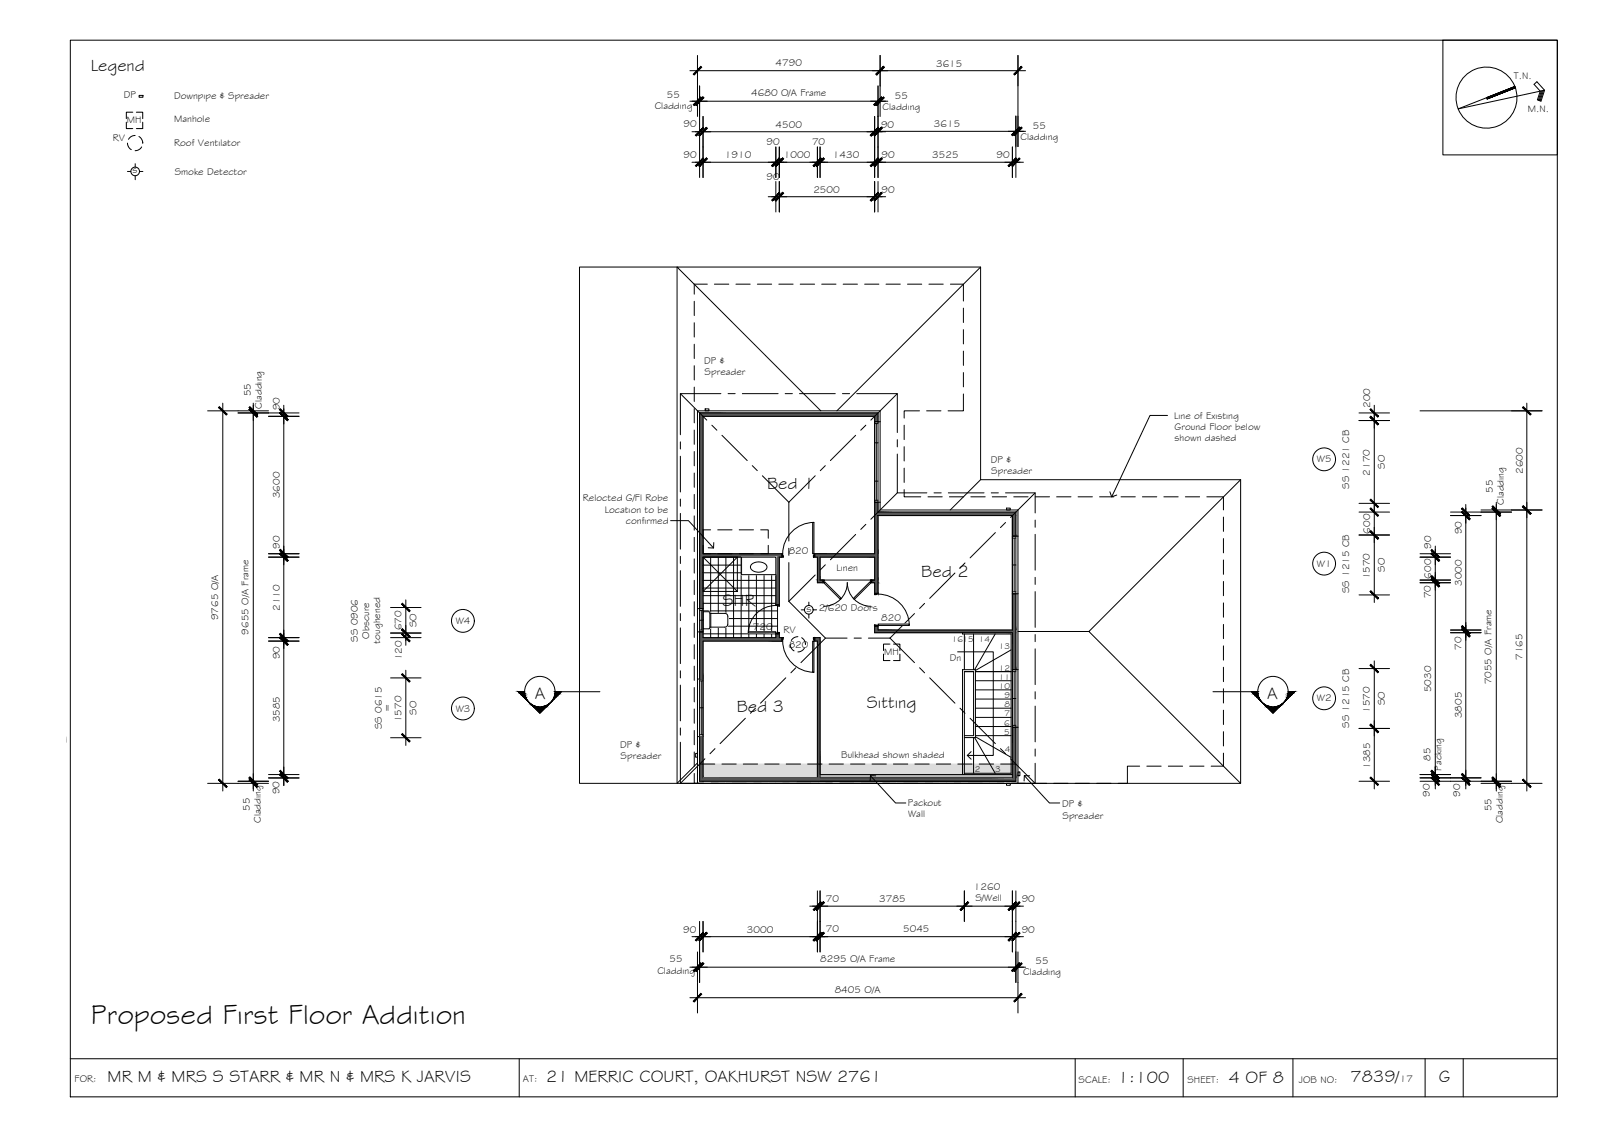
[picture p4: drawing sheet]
<svg xmlns="http://www.w3.org/2000/svg" width="420mm" height="297mm" viewBox="0 0 420 297" stroke-linecap="round" stroke-linejoin="round" font-family="sans-serif">
<!-- layer: HATCH -->
<g fill="#dbdbdb" stroke="#dbdbdb" stroke-width=".26">
<path d="M214.4 203.1h51.1z"/>
<path d="M184.4 200.3l81.1 2.8v-2.8zM184.4 200.3l81.1 2.8h-81.1z"/>
<path d="M184.4 203.1l30 .8v-.8zM184.4 203.1l30 .8h-30z"/>
</g>
<!-- layer: WINDOWS -->
<g fill="none" stroke="#000" stroke-width=".26">
<path d="M229.4 110.6h.9v21.1h-.9zM229.4 111.1h.9M229.4 110.6v21.1M229.4 116.1h.9M229.8 111.1v20.1M230.8 110.6v21.1M229.4 126.1h.9M229.4 131.2h.9M182.9 159.6v6.1M183.5 159.6h.9v6.1h-.9zM184.4 159.6v6.1M265.5 140.6h.9v15.1h-.9z"/>
<path d="M265.5 140.6v15.1M265.5 141.1h.9M265.5 148.1h.9M265.5 155.2h.9M266 141.1v14.1M267 140.6v15.1M182.9 178v15.1M183.5 178h.9v15.1h-.9zM183.5 178.5h.9M183.5 165.2h.9M183.5 162.6h.9M183.5 160.1h.9"/>
<path d="M183.9 160.1v5.1M183.9 178.5v14.1M184.4 178v15.1M265.5 175.6h.9v15.1h-.9zM265.5 176.1h.9M265.5 175.6v15.1M266 176.1v14.1M267 175.6v15.1M183.5 192.6h.9M183.5 185.6h.9M265.5 183.1h.9M265.5 190.2h.9"/>
<circle cx="347.3" cy="120.4" r="3"/>
<circle cx="347.3" cy="147.8" r="3"/>
<circle cx="121.4" cy="162.8" r="3"/>
<circle cx="121.4" cy="185.7" r="3"/>
<circle cx="347.3" cy="183.1" r="3"/>
</g>
<!-- layer: NEWWORK -->
<g fill="none" stroke="#000" stroke-width=".26">
<path d="M230.3 110.6v-2.3h-46.8v51.3M230.8 110.6h-1.4v-1.5h-45v36.1h20.7v.9h-.7v12.5h-.9v-12.5h-19.1v13.5h-1.5M184.4 138.9h2M188.2 138.9h3.8M193.9 138.9h3.7M199.5 138.9h2v2.2M230.1 135.2h35.4v5.4h1.5M230.3 131.7v2.6h36.1v6.3M230.8 131.7h-1.4v13.5h-15.7v.9h.7v6.7h1.4v-.7h-.7v-6h14.3v6h-.8v.7h.8v2.8h.9v-20.4M184.4 143v2.2h2M201.5 143v2.2h-2M266.4 155.7v19.9"/>
<path d="M267 155.7h-1.5v9.5h-35.2v-1h-.9v1.7h36.1v9.7h1.5M182.9 165.7h1.5v1.5h19.1v-1h.9v1h.7v.9h-20.7v9.9h-1.5M183.5 165.7v12.3M266.4 190.7v14.1h-82.9v-11.7M267 190.7h-1.5v13.2h-50.4v-36.7h-1.4v.9h.7v35.8h-30v-10.8h-1.5M215.1 203.1h50.4"/>
</g>
<!-- layer: HATCH -->
<g fill="#545454" stroke="#545454" stroke-width=".26">
<path d="M213.7 167.2l1.4 .9v-.9zM213.7 167.2l1.4 .9h-1.4z"/>
<path d="M265.5 190.7l.9 13.2v-13.2zM265.5 190.7l.9 13.2h-.9z"/>
<path d="M214.4 168.1l.7 35.8v-35.8zM214.4 168.1l.7 35.8h-.7z"/>
<path d="M214.4 203.9l52 .9v-.9zM214.4 203.9l52 .9h-52z"/>
<path d="M183.5 193.1l.9 11.7v-11.7zM183.5 193.1l.9 11.7h-.9z"/>
<path d="M183.5 108.3l46.8 .8v-.8zM183.5 108.3l46.8 .8h-46.8z"/>
<path d="M229.4 109.1l.9 1.5v-1.5zM229.4 109.1l.9 1.5h-.9z"/>
<path d="M183.5 109.1l.9 36.1v-36.1zM183.5 109.1l.9 36.1h-.9z"/>
<path d="M183.5 145.2l21.6 .9v-.9zM183.5 145.2l21.6 .9h-21.6z"/>
<path d="M203.5 146.1l.9 12.5v-12.5zM203.5 146.1l.9 12.5h-.9z"/>
<path d="M183.5 146.1l.9 13.5v-13.5zM183.5 146.1l.9 13.5h-.9z"/>
<path d="M203.5 166.2l.9 1v-1zM203.5 166.2l.9 1h-.9z"/>
<path d="M183.5 165.7l.9 1.5v-1.5zM183.5 165.7l.9 1.5h-.9z"/>
<path d="M183.5 167.2l21.6 .9v-.9zM183.5 167.2l21.6 .9h-21.6z"/>
<path d="M183.5 168.1l.9 9.9v-9.9zM183.5 168.1l.9 9.9h-.9z"/>
<path d="M265.5 155.7l.9 9.5v-9.5zM265.5 155.7l.9 9.5h-.9z"/>
<path d="M229.4 164.2l.9 1v-1zM229.4 164.2l.9 1h-.9z"/>
<path d="M229.4 165.2l37 .7v-.7zM229.4 165.2l37 .7h-37z"/>
<path d="M265.5 165.9l.9 9.7v-9.7zM265.5 165.9l.9 9.7h-.9z"/>
<path d="M229.4 131.7l.9 2.6v-2.6zM229.4 131.7l.9 2.6h-.9z"/>
<path d="M229.4 134.3l37 .9v-.9zM229.4 134.3l37 .9h-37z"/>
<path d="M265.5 135.2l.9 5.4v-5.4zM265.5 135.2l.9 5.4h-.9z"/>
<path d="M229.4 135.2l.9 10v-10zM229.4 135.2l.9 10h-.9z"/>
<path d="M213.7 145.2l16.6 .9v-.9zM213.7 145.2l16.6 .9h-16.6z"/>
<path d="M229.4 146.1l.9 6v-6zM229.4 146.1l.9 6h-.9z"/>
<path d="M214.4 146.1l.7 6v-6zM214.4 146.1l.7 6h-.7z"/>
<path d="M228.6 152.1l1.7 .7v-.7zM228.6 152.1l1.7 .7h-1.7z"/>
<path d="M214.4 152.1l1.4 .7v-.7zM214.4 152.1l1.4 .7h-1.4z"/>
<path d="M229.4 152.8l.9 2.8v-2.8zM229.4 152.8l.9 2.8h-.9z"/>
<path d="M184.4 203.9l30.7 .9v-.9zM184.4 203.9l30.7 .9h-30.7z"/>
</g>
<!-- layer: 0 -->
<path d="M215.1 203.1l50.4 .8v-.8zM215.1 203.1l50.4 .8h-50.4z" fill="#bababa" stroke="#bababa" stroke-width=".26"/>
<!-- layer: BORDER -->
<g fill="none" stroke="#000" stroke-width=".26">
<path d="M18.4 10.5h390v277.1h-390zM378.4 10.5h30v30.1h-30zM397.3 22.7l-14.9 5.8 22.7-4.8-2-2.3-.8 .7 1.7 1.8-.8 2.3 1 .3 .9-2.8M397.5 23l-7.5 2.9M404.2 23.8l-.7 2.5M404.5 23.8l-.8 2.6M404.8 23.7l-.9 2.8M18.4 277.6h390M136.2 277.6v10M282 277.6v10M310.3 277.6v10M339.1 277.6v10"/>
<path d="M373.8 277.6v10M383.8 277.6v10"/>
<circle cx="389.9" cy="25.6" r="8"/>
</g>
<!-- layer: SERVICES -->
<g fill="none" stroke="#000" stroke-width=".26">
<path d="M33.1 32v1.7h1.7M33.4 37.5l.4 1.1 .6 .6M34.8 29.4h-1.7v1.7M35.4 35.5l-1.1 .3-.6 .7M35.8 29.4h1.6v1.7M36.4 35.8l.7 .6 .3 1.1M36.5 25h1v.5h-1zM37.2 38.5l-.7 .7-1.1 .3M37.4 37.5h.1M37.4 32v1.7h-1.6M33.4 45h.9M35.5 42.9v.9"/>
<path d="M35.5 46.1v1M36.6 45h.9M184.9 107.2h1v.5h-1zM264 133.2h1v.5h-1zM210.1 159.9h.9M212.1 157.9v.9M213.3 159.9h.9M207.2 168.9l.4 1.1 .7 .6M209.3 166.9l-1.2 .4-.6 .6M210.3 167.2l.6 .6 .4 1.1M211 169.9l-.6 .7-1.1 .3M211.3 168.9h.1"/>
<path d="M212.1 161v1M231.7 171.5v1.7h1.7M233.4 168.9h-1.7v1.7M234.3 168.9h1.7v1.7M236 171.5v1.7h-1.7M182.4 197.5h.5v1h-.5zM264 205.4h1v.5h-1zM267 202.4h.5v1h-.5z"/>
<circle cx="35.5" cy="44.9" r="1.13"/>
<circle cx="212.1" cy="159.9" r="1.13"/>
</g>
<!-- layer: 0.13 -->
<g fill="none" stroke="#000" stroke-width=".26">
<path d="M213.5 137a8.2 8.2 0 0 0-8.2 8.2M203.5 158.7a7.2 7.2 0 0 0-7.3 7.3M215.1 152.1h14.3M216 159a6.2 6.2 0 0 0 6.2-6.3 6.2 6.2 0 0 0 6.2 6.3M230.3 155.8a8.2 8.2 0 0 1 8.2 8.2M205.3 168a8.2 8.2 0 0 0 8.2 8.2M183.5 200.3h4M189.3 200.3h3.8M195 200.3h3.7M200.6 200.3h3.7M206.2 200.3h3.8M211.8 200.3h3.8"/>
<path d="M217.5 200.3h3.7M223.1 200.3h3.7M228.7 200.3h3.8M234.3 200.3h3.8M240 200.3h3.7M245.6 200.3h3.7M251.2 200.3h3.8M256.8 200.3h3.8M262.5 200.3h3.9"/>
</g>
<!-- layer: INSULCLAD -->
<path d="M230.8 110.6v-2.9h-47.9v51.9M230.8 131.7v2h36.2v6.9M267 155.7v19.9M182.9 165.7v12.3M267 190.7v14.7h-84.1v-12.3M215.1 204.8h51.3" fill="none" stroke="#000" stroke-width=".26"/>
<!-- layer: ROOFPLAN NEW -->
<g fill="none" stroke="#000" stroke-width=".26">
<path d="M178.4 115.8v1.9M178.4 119.6v9.4M178.4 103.2l7 6.9M186.7 111.5l1.3 1.3M189.1 103.2h-10.7v10.8M189.3 114.1l6.7 6.6M191 103.2h1.8M194.7 103.2h9.4M205.9 103.2h1.9M209.7 103.2h9.4M220.9 103.2h1.9M224.4 114.1l-6.6 6.6"/>
<path d="M224.7 103.2h10.6v10.2M227.1 111.5l-1.4 1.3M235.3 119v10.2h7.8M235.3 115.3v1.9M235.3 103.2l-6.9 6.9M178.4 130.8v1.9M178.4 134.6v9.4M197.3 122.1l1.3 1.3M199.9 124.7l7 7M206.9 131.7v10.2M213.8 124.7l-6.9 7M216.5 122.1l-1.4 1.3"/>
<path d="M227.1 137.5l-1.4 1.3M235.3 129.2l-6.9 6.9M245 129.2h1.9M248.7 129.2h9.4M260 129.2h1.8M261.1 139.6l-6.7 6.7M263.7 129.2h7.8v5.3M263.7 137l-1.3 1.3M271.5 136.3v1.9M271.5 129.2l-6.5 6.5M178.4 145.9v1.8M178.4 149.6v9.4"/>
<path d="M206.9 157.7l9.6 9.6h5.7M206.9 143.7v1.9M206.9 147.5v10.2M213.8 150.7l-6.9 7M216.5 148.1l-1.4 1.3M224.4 140.1l-6.6 6.7M242.5 158.2l-1.3 1.3M250.5 150.2l-6.7 6.7M253.1 147.6l-1.3 1.3M271.5 140.1v9.4M271.5 151.4v1.8M271.5 155.1v9.4"/>
<path d="M178.4 160.9v1.8M178.4 164.6v9.4M178.4 175.9v1.8M178.4 179.6v9.4M206.1 177.7l-6.6 6.7M208.7 175.1l-1.3 1.3M216.5 167.3l-6.4 6.4M224 167.3h1.9M227.8 167.3h5.6M233.4 167.3l6.4 6.4M239.8 160.9l-6.4 6.4M241.2 175.1l1.3 1.3"/>
<path d="M243.8 177.7l6.7 6.7M271.5 166.4v1.8M271.5 170.1v9.4M178.4 194.6v10.8h6.2M178.4 190.9v1.8M184.9 198.9l-6.5 6.5M187.5 196.3l-1.3 1.3M195.5 188.3l-6.6 6.7M198.1 185.7l-1.3 1.3M251.8 185.7l1.3 1.3M254.4 188.3l6.7 6.7M262.4 196.3l1.3 1.3"/>
<path d="M265 198.9l6.5 6.5M271.5 181.3v1.9M271.5 185.1v9.4M271.5 196.4v1.8M186.5 205.4h1.9M190.3 205.4h9.4M201.5 205.4h1.9M205.3 205.4h9.3M216.5 205.4h1.9M220.3 205.4h9.3M231.5 205.4h1.9M235.3 205.4h9.4"/>
<path d="M246.5 205.4h1.9M250.3 205.4h9.3M261.5 205.4h1.9M265.3 205.4h6.2M271.5 200.1v5.3"/>
</g>
<!-- layer: STAIRS -->
<g fill="none" stroke="#000" stroke-width=".26">
<path d="M252.4 165.9v.3h12.8v36.5h-12.3M252.9 166.2v9.4M255.3 166.2v9.4M255.8 176.1h9.4M255.8 178.5h9.4M261 166.2l-5.4 9.4M265.2 170.4l-9.4 5.4M252.9 192.9h2.4v-16.8h-2.4v27M252.9 193.4h2.9v-17.8h-3.4v27.5M255.3 193.4v9.3M255.6 193.4l5.4 9.3M255.8 192.9h9.4"/>
<path d="M255.8 190.5h9.4M255.8 188.1h9.4M255.8 185.7h9.4M255.8 183.3h9.4M255.8 180.9h9.4M255.8 193.2l9.4 5.4"/>
</g>
<!-- layer: TILES -->
<g fill="none" stroke="#000" stroke-width=".26">
<path d="M184.4 148.2h19M184.4 150.2h19M184.4 152.2h19M184.4 154.2h19M184.4 156.2h19M184.4 158.2h19M186.4 146.2v21M188.4 146.2v21M190.4 146.2v21M192.4 146.2v21M194.4 146.2v21M196.4 146.2v21"/>
<path d="M198.4 146.2v21M200.4 146.2v21M202.4 146.2v21M203.9 158.6v7.6M184.4 160.2h19.4M184.4 162.2h19.4M184.4 164.2h19.4M184.4 166.2h19"/>
</g>
<!-- layer: 0 -->
<path d="M306.2 108.9h-4.6l-10 21.4M175.9 136.5h4.7l6.5 7.2M265.5 135.2v30M291.1 128.9l.5 1.4 1.3-.5M187.2 142.3l-.1 1.4-1.4-.1M251.1 170.9h9.4v27.1h-6.8M254.7 197.1l-1 .9 1 1M228.3 203.3l6.6 7.2h2.7M229.7 203.4l-1.4-.1-.1 1.5M268.7 203.3l6.5 7.2h2.7M270.1 203.4l-1.4-.1-.1 1.5" fill="none" stroke="#000" stroke-width=".26"/>
<!-- layer: MASK -->
<g fill="#fff" stroke="#fff" stroke-width=".26">
<path d="M190.9 161.5v2.3z"/>
<path d="M216.3 152.5l.2 .3h-.5z"/>
<path d="M216 152.8h.5l4.2 4.1z"/>
<path d="M228.2 152.5l.2 .3h-.5z"/>
<path d="M227.9 152.8h.5l-4.1 4.1z"/>
<path d="M194.5 146.1h9l-9 4.6zM194.5 150.7h9v-4.6z"/>
<path d="M190.9 161.6v2.2zM190.9 161.5v2.3zM190.9 161.4v2.4z"/>
<path d="M190.9 161.4l-.1 2.5zM190.8 161.3v2.6z"/>
<path d="M190.8 161.3v2.6zM190.8 161.3v2.6z"/>
<path d="M190.8 161.3v2.7zM190.8 161.2v2.8z"/>
<path d="M190.8 161.2v2.9zM190.8 161.2v2.9z"/>
<path d="M190.8 161.2l-.1 2.9zM190.7 161.1v3z"/>
<path d="M190.7 161.1v3.1zM190.7 161v3.2z"/>
<path d="M190.7 161l-.1 3.2zM190.6 161v3.2z"/>
<path d="M190.6 161l-.1 3.3zM190.5 160.9v3.4z"/>
<path d="M190.5 160.9v3.4zM190.5 160.9v3.4z"/>
<path d="M190.5 160.9l-.1 3.5zM190.4 160.9v3.5z"/>
<path d="M190.4 160.9v3.5zM190.4 160.9v3.5z"/>
<path d="M190.4 160.9l-.1 3.5zM190.3 160.8v3.6z"/>
<path d="M190.3 160.8v3.6zM190.3 160.8v3.6z"/>
<path d="M190.3 160.8l-.2 3.6zM190.1 160.8v3.6z"/>
<path d="M186.2 164.4h3.9v-3.6zM186.2 160.8h3.9l-3.9 3.6z"/>
<path d="M186.2 160.6v4.1zM186.2 160.6v4.1z"/>
<path d="M186.2 160.6v4.1zM186.2 160.5v4.2z"/>
<path d="M186.2 160.5l-.1 4.3zM186.1 160.5v4.3z"/>
<path d="M186.1 160.5v4.3zM186.1 160.4v4.4z"/>
<path d="M186.1 160.4v4.4zM186.1 160.4v4.4z"/>
<path d="M186.1 160.4l-.1 4.4zM186 160.4v4.4z"/>
<path d="M186 160.4v4.5zM186 160.4v4.5z"/>
<path d="M186 160.4l-.1 4.5zM185.9 160.4v4.5z"/>
<path d="M185.9 160.4l-1.5 4.5h1.5zM184.4 160.4h1.5l-1.5 4.5z"/>
<path d="M213.1 168.1h.4l-.4 8.2zM213.5 168.1l-.4 8.2h.4z"/>
<path d="M213.5 137v8.2h-.4zM213.1 137v8.2l.4-8.2z"/>
<path d="M196.3 165.6h7.2v.4zM196.3 165.6v.4h7.2z"/>
<path d="M216 152.8l4.2 4.1h.5zM220.2 156.9h.5l-.3 .3z"/>
<path d="M227.9 152.8l-4.1 4.1h.5zM223.8 156.9h.5l-.2 .3z"/>
<path d="M230.3 163.6l8.2 .4h-8.2zM230.3 163.6l8.2 .4v-.4z"/>
</g>
<path d="M213.1 137h.4v8.2h-.4zM194.5 146.1h9v4.6h-9zM216 152.8l.3-.3 4.4 4.4-.3 .3zM223.8 156.9l4.4-4.4 .2 .3-4.3 4.4zM190.1 160.8a.79 .79 0 0 1 .8 .8v2.1a.75 .75 0 0 1-.8 .7h-3.9v.2M190.1 160.8h-3.9l-.2-.4h-1.6v4.5h1.5l.3-.3M196.3 165.6h7.2v.4h-7.2zM213.1 168.1h.4v8.2h-.4zM230.3 163.6h8.2v.4h-8.2z" fill="none" stroke="#fff" stroke-width=".26"/>
<!-- layer: WETAREA FIXTURES -->
<path d="M184.4 146.1h9v9h-9zM184.4 146.1l9 9M193.4 146.1l-9 9M194.5 146.1h9v4.6h-9zM197.2 147.9a2.85 2.85 0 0 1 3.9 .4 1.34 1.34 0 0 1-1.4 1.6 2.21 2.21 0 0 1-2.9-1.2zM186.2 160.6l-.3-.2h-1.5v4.5h1.5l.3-.3M186.2 160.6v4M186.2 160.8h3.9M186.4 160.8v3.6M190.1 160.8a.79 .79 0 0 1 .8 .8v2.1a.75 .75 0 0 1-.8 .7h-3.9" fill="none" stroke="#000" stroke-width=".26"/>
<!-- layer: DOORS -->
<g fill="none" stroke="#000" stroke-width=".26">
<path d="M213.1 137h.4v8.2h-.4zM203.5 158.6h.9v.3l-.9-.1zM205.1 145.2h.2l.1 .9h-.3zM213.5 145.2h.2v.9h-.4zM215.8 152.1h.4l-.2 .7h-.2zM216 152.8l.3-.3 4.4 4.4-.3 .3zM223.8 156.9l4.4-4.4 .2 .3-4.3 4.4zM228.3 152.1h.3v.7h-.2zM229.4 155.6h.9v.2l-.9 .1zM196.3 165.6h7.2v.4h-7.2zM203.5 166l.9-.2v.4h-.9zM205.1 167.2h.3l-.1 .9h-.2z"/>
<path d="M213.1 168.1h.4v8.2h-.4zM213.3 167.2h.4v.9h-.2zM229.4 163.8l.9 .2v.2h-.9zM230.3 163.6h8.2v.4h-8.2z"/>
</g>
<!-- layer: ROOFPLAN EXIST. -->
<path d="M257.2 70l-37.7 37.7M215.3 107.7l-37.7-37.7h79.6v55.8h68.2M257.2 125.8l-8 7.9M325.4 125.8v79.6h-147.8v-135.4h-25.6v135.4h25.6l5.3-5.4M325.4 125.8l-39.8 39.8 39.8 39.8M267 165.6h18.6" fill="none" stroke="#000" stroke-width=".26"/>
<!-- layer: EXISTING -->
<g fill="none" stroke="#000" stroke-width=".26">
<path d="M182.1 79v3.7M185.5 74.5h-3.4v2.6M187.4 74.5h3.7M193 74.5h3.8M198.6 74.5h3.8M204.3 74.5h3.7M209.9 74.5h3.7M215.5 74.5h3.8M221.1 74.5h3.8M226.8 74.5h3.7M232.4 74.5h3.7M238 74.5h3.8"/>
<path d="M243.6 74.5h3.8M249.3 74.5h3.4v4.4M182.1 84.6v3.8M182.1 90.2v3.8M182.1 95.9v3.7M252.7 80.8v3.8M252.7 86.4v3.8M252.7 92v3.8M252.7 97.7v3.7M182.1 101.5v3.8M182.1 107.1v3.8M182.1 112.7v3.8"/>
<path d="M182.1 118.4v3.7M237.1 111.5v3.7M237.1 117.1v3.8M241.2 107.7h-4.1v1.9M243 107.7h3.8M252.7 103.3v4.4h-4M182.1 124v3.8M182.1 129.6v3.8M182.1 135.2v3.8M237.1 128.4v1.9h4.4M237.1 122.7v3.8M243.4 130.3h3.7"/>
<path d="M249 130.3h3.8M254.6 130.3h3.8M260.3 130.3h3.7M265.9 130.3h3.7M271.5 130.3h3.8M277.1 130.3h3.8M282.8 130.3h3.7M288.4 130.3h3.7M294 130.3h3.8M299.6 130.3h3.8M305.3 130.3h3.7M310.9 130.3h3.7"/>
<path d="M316.5 130.3h4.4v3.4M320.9 135.6v3.7M182.1 140.9v3.7M182.1 146.5v3.8M182.1 152.1v3.8M182.1 157.7v3.8M320.9 141.2v3.7M320.9 146.8v3.8M320.9 152.4v3.8M320.9 158.1v3.7M182.1 163.4v3.7M182.1 169v3.8"/>
<path d="M182.1 174.6v3.8M320.9 163.7v3.7M320.9 169.3v3.8M320.9 174.9v3.8M182.1 180.2v3.8M182.1 185.9v3.7M182.1 191.5v3.8M182.1 197.1v3.8M320.9 197.5v3.4h-3.2M320.9 180.6v3.7M320.9 186.2v3.7M320.9 191.8v3.8"/>
<path d="M182.1 202.8v2.6h2.4M186.4 205.4h3.7M192 205.4h3.8M197.6 205.4h3.8M203.2 205.4h3.8M208.9 205.4h3.7M214.5 205.4h3.8M220.1 205.4h3.8M225.7 205.4h3.8M231.4 205.4h3.7M237 205.4h3.8M242.6 205.4h3.8"/>
<path d="M248.2 205.4h3.8M253.9 205.4h3.7M259.5 205.4h3.8M265.1 205.4h3.8M270.7 205.4h3.8M276.4 205.4h3.7M282 205.4h3.8M287.6 205.4h3.8M298.9 200.9h-3.2v4.5h-2.4M300.8 200.9h3.7M306.4 200.9h3.8M312 200.9h3.8"/>
</g>
<!-- layer: SECTION POINT -->
<g fill="#000" stroke="#000" stroke-width=".26">
<path d="M138.4 183.8l.4 .4zM139.1 184.5l.6 .4zM139.9 185.3h3.4l-1.7 1.7zM144 184.5l.4-.3zM144.8 183.8l-.4 .4zM330.7 183.8l.3 .4zM331 184.2l.5 .3zM332.2 185.3h3.3l-1.6 1.7zM335.8 184.9l.5-.4zM337 183.8l-.3 .4z"/>
<path d="M135.9 181.3l.6 .6h1.1zM135.9 181.3h1.7v.6z"/>
<path d="M136.5 181.9l.5 .5h.7zM136.5 181.9h1.1l.1 .5z"/>
<path d="M137 182.4l.5 .5h.4zM137 182.4h.7l.2 .5z"/>
<path d="M137.5 182.9l.6 .4zM137.5 182.9h.4l.2 .4z"/>
<path d="M137.9 183.3l.5 .5zM137.9 183.3l.5 .5z"/>
<path d="M139.5 184.9l.2 .2h.5zM139.5 184.9l.7 .2z"/>
<path d="M139.1 184.5l.6 .4zM138.8 184.2l.4 .3z"/>
<path d="M139.7 185.1l.2 .2h.8zM139.7 185.1l1 .2z"/>
<path d="M139.9 185.3h1.4zM139.9 185.3h1.4z"/>
<path d="M141.9 185.3h1.4zM142.4 185.3h.9z"/>
<path d="M142.4 185.3h.9l-.3-.2zM143 185.1h.5l-.2 .2z"/>
<path d="M143 185.1h.5v-.2zM143.5 184.9h.2l-.2 .2z"/>
<path d="M143.5 184.9h.2l.3-.4zM144 184.5l-.3 .4z"/>
<path d="M145.1 183.3l-.3 .5zM145.1 183.3h.2l-.5 .5z"/>
<path d="M145.3 182.9l-.2 .4h.2zM145.3 182.9h.4l-.4 .4z"/>
<path d="M145.5 182.4l-.2 .5h.4zM145.5 182.4h.7l-.5 .5z"/>
<path d="M145.6 181.9l-.1 .5h.7zM145.6 181.9h1.1l-.5 .5z"/>
<path d="M145.6 181.3v.6h1.1zM145.6 181.3h1.6l-.5 .6z"/>
<path d="M328.7 181.9l1.2-.6v.6zM328.2 181.3l.5 .6 1.2-.6z"/>
<path d="M329.3 182.4l.6-.5 .1 .5zM328.7 181.9l.6 .5 .6-.5z"/>
<path d="M330 182.4l.2 .5h-.5zM329.3 182.4l.4 .5 .3-.5z"/>
<path d="M330.2 182.9l.2 .4h-.2zM329.7 182.9l.5 .4v-.4z"/>
<path d="M330.4 183.3l.3 .5zM330.2 183.3l.5 .5-.3-.5z"/>
<path d="M331.5 184.5l.4 .4zM331.4 184.5l.3 .4z"/>
<path d="M331.9 184.9l.6 .2h-.5zM331.7 184.9l.3 .2-.1-.2z"/>
<path d="M332.1 185.3l.4-.2 .5 .2zM332 185.1l.1 .2 .4-.2z"/>
<path d="M332.2 185.3h1.4zM332.1 185.3h.9z"/>
<path d="M334.1 185.3h1.5zM334.1 185.3h1.5z"/>
<path d="M334.7 185.3l1.1-.2-.2 .2zM334.7 185.3l1.1-.2z"/>
<path d="M335.3 185.1l.7-.2-.2 .2zM335.3 185.1l.7-.2z"/>
<path d="M335.8 184.9l.5-.4zM336.3 184.5l.4-.3z"/>
<path d="M337 183.8l.5-.5zM337.3 183.3l-.3 .5 .5-.5z"/>
<path d="M337.3 183.3l.7-.4zM337.6 182.9l-.3 .4 .7-.4z"/>
<path d="M337.6 182.9l.9-.5-.5 .5zM337.7 182.4l-.1 .5 .9-.5z"/>
<path d="M337.7 182.4l1.3-.5-.5 .5zM337.8 181.9l-.1 .5 1.3-.5z"/>
<path d="M337.8 181.9l1.7-.6-.5 .6zM337.9 181.3l-.1 .6 1.7-.6z"/>
</g>
<g fill="none" stroke="#000" stroke-width=".26">
<path d="M137.6 181.3h-1.7l5.7 5.7 5.6-5.7M145.6 181.3h11.7M318.1 181.3h11.8M328.2 181.3l5.7 5.7 5.6-5.7h-1.6"/>
<circle cx="141.6" cy="181.3" r="4"/>
<circle cx="333.8" cy="181.3" r="4"/>
</g>
<!-- layer: BORDER -->
<g fill="#000" stroke="#000" stroke-width=".26">
<path d="M389.9 25.6l7.4-2.9zM389.9 25.6l7.4-2.9 .1 .3z"/>
<path d="M389.9 25.6l.1 .3 7.4-2.9zM390 25.9l7.5-2.9z"/>
</g>
<!-- layer: DIMENSION -->
<g fill="none" stroke="#000" stroke-width=".26">
<path d="M180.9 18.5h88.1M182.9 14.5v16M230.8 14.5v16M267 14.5v24M180.9 26.5h51.9M181.5 34.5h50.8M183.5 22.5v24M184.4 30.5v16M203.5 38.5v8M204.4 38.5v8M214.4 38.5v8M215.1 38.5v8"/>
<path d="M228.3 34.4h40.7M229.4 30.5v16M230.3 22.5v24M265.5 38.5v8M266.4 30.4v8M266.4 38.5v8M181.5 42.5h86.9M201.5 51.6h30.8M203.5 47.6v8M204.4 47.6v8M229.4 47.6v8M230.3 47.6v8"/>
<path d="M54.4 107.7h16M58.4 105.7v101.7M62.4 108.3h16M66.4 105.7v101.7M70.4 109.1h8M74.4 106.2v99.8M356.4 108.3h8M356.4 110.3h8M360.4 106.2v27.8M372.4 107.7h32M400.4 105.7v101.7M356.4 134.3h8"/>
<path d="M356.4 132h8M360.4 132.3v10M360.4 138.3v19.7M380.4 134.3h16M380.4 135.2h8M384.4 132.3v74.5M388.4 133.7h16M392.4 131.7v75.7M70.4 145.2h8M70.4 146.1h8M102.4 159.3h8M106.4 157.3v10.7"/>
<path d="M356.4 156h8M356.4 140.3h8M372.4 145.2h8M372.4 146.1h8M372.4 152.8h8M372.4 152.1h8M376.4 144.1v10M376.4 143.2v4.9M376.4 150.1v56.7M70.4 168.1h8M70.4 167.2h8M102.4 167.2h8"/>
<path d="M102.4 166h8M102.4 177.7h8M106.4 164v5.2M106.4 175.7v19.7M356.4 175.3h8M360.4 173.3v33.5M380.4 165.9h8M380.4 165.2h8M102.4 193.4h8M356.4 191h8M54.4 205.4h16M62.4 204.8h8"/>
<path d="M70.4 203.9h8M70.4 204h8M70.4 203.1h8M356.4 204.8h8M372.4 204.8h24M372.4 203.9h16M372.4 203.1h8M388.4 205.4h16M212.4 237.6h56M214.4 233.6v16M215.1 233.6v16M252.9 233.6v8"/>
<path d="M265.5 233.6v16M266.4 233.6v24M180.9 253.6h88.1M181.5 245.6h86.9M182.9 249.6v16M183.5 241.6v16M184.4 241.6v8M267 249.6v16M180.9 261.6h88.1"/>
</g>
<!-- layer: 0 -->
<g fill="#000" stroke="#000" stroke-width=".26">
<path d="M183.8 17.4l-1.8 2.2 2-2zM183.8 17.4l-1.8 2.2-.2-.2z"/>
<path d="M231.7 17.4l-2 2 .2 .2zM231.7 17.4l.2 .2-2 2z"/>
<path d="M231.7 17.4l-1.8 2.2 2-2zM231.7 17.4l-1.8 2.2-.2-.2z"/>
<path d="M267.9 17.4l-2 2 .2 .2zM267.9 17.4l.2 .2-2 2z"/>
<path d="M181.8 27.4l.2 .2 1.8-2.2zM183.8 25.4l.2 .2-2 2z"/>
<path d="M182.4 35.4l.2 .2 1.8-2.2zM184.4 33.4l.2 .2-2 2z"/>
<path d="M184.4 25.4l-1.8 2.2 2-2zM182.4 27.4l2-2-1.8 2.2z"/>
<path d="M184.4 25.4l-1.8 2.2 2-2zM182.4 27.4l2-2-1.8 2.2z"/>
<path d="M185.3 33.4l-1.8 2.2 2-2zM183.3 35.4l2-2-1.8 2.2z"/>
<path d="M185.3 33.4l-1.8 2.2 2-2zM183.3 35.4l2-2-1.8 2.2z"/>
<path d="M228.3 35.4l.2 .2 1.8-2.2zM230.3 33.4l.2 .2-2 2z"/>
<path d="M228.3 35.4l.2 .2 1.8-2.2zM230.3 33.4l.2 .2-2 2z"/>
<path d="M229.2 27.4l.2 .2 1.8-2.2zM231.2 25.4l.2 .2-2 2z"/>
<path d="M229.2 27.4l.2 .2 1.8-2.2zM231.2 25.4l.2 .2-2 2z"/>
<path d="M231.2 33.4l-1.8 2.2 2-2zM231.2 33.4l-1.8 2.2-.2-.2z"/>
<path d="M231.2 33.3l-1.8 2.2 2-2zM231.2 33.3l-1.8 2.2-.2-.2z"/>
<path d="M231.7 25.4l-1.8 2.2 2-2zM231.7 25.4l-1.8 2.2-.2-.2z"/>
<path d="M267.3 33.3l-2 2 .2 .2zM267.3 33.3l.2 .2-2 2z"/>
<path d="M267.3 33.3l-2 2 .2 .2zM267.3 33.3l.2 .2-2 2z"/>
<path d="M267.9 33.3l-1.8 2.2 2-2zM267.9 33.3l-1.8 2.2-.2-.2z"/>
<path d="M182.4 43.4l.2 .2 1.8-2.2zM184.4 41.4l.2 .2-2 2z"/>
<path d="M185.3 41.4l-1.8 2.2 2-2zM183.3 43.4l2-2-1.8 2.2z"/>
<path d="M185.3 41.4l-1.8 2.2 2-2zM183.3 43.4l2-2-1.8 2.2z"/>
<path d="M202.4 43.4l.2 .2 1.8-2.2zM204.4 41.4l.2 .2-2 2z"/>
<path d="M202.4 43.4l.2 .2 1.8-2.2zM204.4 41.4l.2 .2-2 2z"/>
<path d="M204.4 50.5l-2 2 .2 .2zM204.4 50.5l.2 .2-2 2z"/>
<path d="M205.3 41.4l-1.8 2.2 2-2zM203.3 43.4l2-2-1.8 2.2z"/>
<path d="M205.3 41.4l-1.8 2.2 2-2zM203.3 43.4l2-2-1.8 2.2z"/>
<path d="M205.3 50.5l-1.8 2.2 2-2zM203.3 52.5l2-2-1.8 2.2z"/>
<path d="M205.3 50.5l-1.8 2.2 2-2zM203.3 52.5l2-2-1.8 2.2z"/>
<path d="M213.3 43.4l.2 .2 1.8-2.2zM215.3 41.4l.2 .2-2 2z"/>
<path d="M213.3 43.4l.2 .2 1.8-2.2zM215.3 41.4l.2 .2-2 2z"/>
<path d="M216 41.4l-1.8 2.2 2-2zM214 43.4l2-2-1.8 2.2z"/>
<path d="M216 41.4l-1.8 2.2 2-2zM214 43.4l2-2-1.8 2.2z"/>
<path d="M228.3 43.4l.2 .2 1.8-2.2zM230.3 41.4l.2 .2-2 2z"/>
<path d="M228.3 43.4l.2 .2 1.8-2.2zM230.3 41.4l.2 .2-2 2z"/>
<path d="M228.3 52.5l.2 .2 1.8-2.2zM230.3 50.5l.2 .2-2 2z"/>
<path d="M228.3 52.5l.2 .2 1.8-2.2zM230.3 50.5l.2 .2-2 2z"/>
<path d="M231.2 41.4l-1.8 2.2 2-2zM229.2 43.4l2-2-1.8 2.2z"/>
<path d="M231.2 41.4l-1.8 2.2 2-2zM229.2 43.4l2-2-1.8 2.2z"/>
<path d="M231.2 50.5l-1.8 2.2 2-2zM231.2 50.5l-1.8 2.2-.2-.2z"/>
<path d="M264.4 43.4l.2 .2 1.8-2.2zM266.4 41.4l.2 .2-2 2z"/>
<path d="M264.4 43.4l.2 .2 1.8-2.2zM266.4 41.4l.2 .2-2 2z"/>
<path d="M267.3 41.4l-1.8 2.2 2-2zM267.3 41.4l-1.8 2.2-.2-.2z"/>
<path d="M57.3 106.8l2 2 .2-.2zM57.3 106.8l.2-.2 2 2z"/>
<path d="M65.5 106.6l-.2 .2 2.2 1.8zM65.3 106.8l2.2 1.8-.2 .2z"/>
<path d="M65.3 107.4l2 2 .2-.3zM65.3 107.4l.2-.2 2 1.9z"/>
<path d="M65.3 107.4l2 2 .2-.3zM65.3 107.4l.2-.2 2 1.9z"/>
<path d="M73.3 107.4l2.3 1.7-2.1-1.9zM73.3 107.4l2.3 1.7-.3 .3z"/>
<path d="M73.3 108.3l2 2 .3-.2zM73.3 108.3l.2-.3 2.1 2.1z"/>
<path d="M73.3 108.3l2 2 .3-.2zM73.3 108.3l.2-.3 2.1 2.1z"/>
<path d="M359.3 107.4l2.2 1.7-2-1.9zM359.3 107.4l2.2 1.7-.2 .3z"/>
<path d="M359.3 109.4l2 2 .2-.2zM359.3 109.4l.2-.3 2 2.1z"/>
<path d="M359.3 109.4l2 2 .2-.2zM359.3 109.4l.2-.3 2 2.1z"/>
<path d="M399.3 106.8l2 2 .2-.2zM399.5 106.6l2 2-2.2-1.8z"/>
<path d="M359.3 131.1l2.2 1.8-2-2zM359.3 131.1l2.2 1.8-.2 .2z"/>
<path d="M359.5 133.2l-.2 .2 2.2 1.8zM359.3 133.4l2.2 1.8-.2 .2z"/>
<path d="M383.5 133.2l-.2 .2 2.2 1.8zM383.3 133.4l2.2 1.8-.2 .2z"/>
<path d="M383.3 134.3l2 2 .2-.2zM383.3 134.3l.2-.2 2 2z"/>
<path d="M383.3 134.3l2 2 .2-.2zM383.3 134.3l.2-.2 2 2z"/>
<path d="M391.5 132.6l-.2 .2 2.2 1.8zM391.3 132.8l2.2 1.8-.2 .2z"/>
<path d="M391.3 133.4l2 2 .2-.2zM391.5 133.2l2 2-2.2-1.8z"/>
<path d="M391.3 133.4l2 2 .2-.2zM391.5 133.2l2 2-2.2-1.8z"/>
<path d="M399.5 132.6l-.2 .2 2.2 1.8zM399.3 132.8l2.2 1.8-.2 .2z"/>
<path d="M399.3 132.8l2 2 .2-.2zM399.5 132.6l2 2-2.2-1.8z"/>
<path d="M73.3 144.3l2.3 1.8-2.1-2zM73.3 144.3l2.3 1.8-.3 .2z"/>
<path d="M73.3 144.3l2.3 1.8-2.1-2zM73.3 144.3l2.3 1.8-.3 .2z"/>
<path d="M73.3 145.2l2 2 .3-.2zM73.3 145.2l.2-.2 2.1 2z"/>
<path d="M73.3 145.2l2 2 .3-.2zM73.3 145.2l.2-.2 2.1 2z"/>
<path d="M105.5 158.2l-.2 .2 2.2 1.8zM105.3 158.4l2.2 1.8-.2 .2z"/>
<path d="M359.5 154.9l-.2 .2 2.2 1.8zM359.3 155.1l2.2 1.8-.2 .2z"/>
<path d="M359.3 139.4l2 2 .2-.2zM359.3 139.4l.2-.2 2 2z"/>
<path d="M359.3 139.4l2 2 .2-.2zM359.3 139.4l.2-.2 2 2z"/>
<path d="M375.5 151l-.2 .2 2.2 1.8zM375.3 151.2l2.2 1.8-.2 .2z"/>
<path d="M375.5 145l-.2 .2 2.2 1.8zM375.3 145.2l2.2 1.8-.2 .2z"/>
<path d="M375.5 144.1l-.2 .2 2.2 1.8zM375.3 144.3l2.2 1.8-.2 .2z"/>
<path d="M375.3 151.9l2 2 .2-.2zM375.3 151.9l.2-.2 2 2z"/>
<path d="M375.3 151.9l2 2 .2-.2zM375.3 151.9l.2-.2 2 2z"/>
<path d="M375.3 151.2l2 2 .2-.2zM375.3 151.2l.2-.2 2 2z"/>
<path d="M375.3 145.2l2 2 .2-.2zM375.3 145.2l.2-.2 2 2z"/>
<path d="M73.5 166.1l-.2 .2 2.3 1.8zM73.3 166.3l2.3 1.8-.3 .2z"/>
<path d="M73.5 166.1l-.2 .2 2.3 1.8zM73.3 166.3l2.3 1.8-.3 .2z"/>
<path d="M73.3 167.2l2 2 .3-.2zM73.3 167.2l.2-.2 2.1 2z"/>
<path d="M73.3 167.2l2 2 .3-.2zM73.3 167.2l.2-.2 2.1 2z"/>
<path d="M105.5 164.9l-.2 .2 2.2 1.8zM105.3 165.1l2.2 1.8-.2 .2z"/>
<path d="M105.3 165.1l2 2 .2-.2zM105.3 165.1l.2-.2 2 2z"/>
<path d="M105.3 166.3l2 2 .2-.2zM105.3 166.3l.2-.2 2 2z"/>
<path d="M105.3 176.8l2 2 .2-.2zM105.3 176.8l.2-.2 2 2z"/>
<path d="M359.3 174.4l2 2 .2-.2zM359.3 174.4l.2-.2 2 2z"/>
<path d="M383.5 164.1l-.2 .2 2.2 1.8zM383.3 164.3l2.2 1.8-.2 .2z"/>
<path d="M383.5 164.1l-.2 .2 2.2 1.8zM383.3 164.3l2.2 1.8-.2 .2z"/>
<path d="M383.3 165l2 2 .2-.2zM383.3 165l.2-.2 2 2z"/>
<path d="M383.3 165l2 2 .2-.2zM383.3 165l.2-.2 2 2z"/>
<path d="M105.5 192.3l-.2 .2 2.2 1.8zM105.3 192.5l2.2 1.8-.2 .2z"/>
<path d="M359.5 189.9l-.2 .2 2.2 1.8zM359.3 190.1l2.2 1.8-.2 .2z"/>
<path d="M359.3 190.1l2 2 .2-.2zM359.3 190.1l.2-.2 2 2z"/>
<path d="M57.3 204.5l2.2 1.8-2-2zM57.3 204.5l2.2 1.8-.2 .2z"/>
<path d="M65.3 203.9l2.2 1.8-2-2zM65.3 203.9l2.2 1.8-.2 .2z"/>
<path d="M65.3 203.9l2.2 1.8-2-2zM65.3 203.9l2.2 1.8-.2 .2z"/>
<path d="M65.3 204.5l2 2 .2-.2zM65.3 204.5l.2-.2 2 2z"/>
<path d="M73.5 202.8l-.2 .2 2.3 1.8zM73.3 203l2.3 1.8-.3 .2z"/>
<path d="M73.3 202.2l2.3 1.8-2.1-2zM73.3 202.2l2.3 1.8-.3 .2z"/>
<path d="M73.3 203.1l2 2 .3-.2zM73.3 203.1l.2-.2 2.1 2z"/>
<path d="M359.3 203.9l2.2 1.8-2-2zM359.3 203.9l2.2 1.8-.2 .2z"/>
<path d="M375.5 202l-.2 .2 2.2 1.8zM375.3 202.2l2.2 1.8-.2 .2z"/>
<path d="M375.5 202.8l-.2 .2 2.2 1.8zM375.3 203l2.2 1.8-.2 .2z"/>
<path d="M375.5 202l-.2 .2 2.2 1.8zM375.3 202.2l2.2 1.8-.2 .2z"/>
<path d="M375.3 203.9l2 2 .2-.2zM375.3 203.9l.2-.2 2 2z"/>
<path d="M375.3 203l2 2 .2-.2zM375.3 203l.2-.2 2 2z"/>
<path d="M383.5 202.8l-.2 .2 2.2 1.8zM383.3 203l2.2 1.8-.2 .2z"/>
<path d="M383.5 202.8l-.2 .2 2.2 1.8zM383.3 203l2.2 1.8-.2 .2z"/>
<path d="M383.3 203.9l2 2 .2-.2zM383.3 203.9l.2-.2 2 2z"/>
<path d="M391.5 203.7l-.2 .2 2.2 1.8zM391.3 203.9l2.2 1.8-.2 .2z"/>
<path d="M391.5 203.7l-.2 .2 2.2 1.8zM391.3 203.9l2.2 1.8-.2 .2z"/>
<path d="M391.3 204.5l2 2 .2-.2zM391.3 204.5l.2-.2 2 2z"/>
<path d="M399.5 204.3l-.2 .2 2.2 1.8zM399.3 204.5l2.2 1.8-.2 .2z"/>
<path d="M215.3 236.4l-2 2.1 .2 .2zM215.3 236.4l.2 .3-2 2z"/>
<path d="M216 236.4l-1.8 2.3 2-2zM216 236.4l-1.8 2.3-.2-.2z"/>
<path d="M216 236.4l-1.8 2.3 2-2zM216 236.4l-1.8 2.3-.2-.2z"/>
<path d="M253.8 236.4l-2 2.1 .2 .2zM253.8 236.4l.2 .3-2 2z"/>
<path d="M253.8 236.4l-1.8 2.3 2-2zM253.8 236.4l-1.8 2.3-.2-.2z"/>
<path d="M264.4 238.5l.2 .2 1.8-2.3zM266.4 236.4l.2 .3-2 2z"/>
<path d="M264.4 238.5l.2 .2 1.8-2.3zM266.4 236.4l.2 .3-2 2z"/>
<path d="M267.3 236.4l-1.8 2.3 2-2zM267.3 236.4l-1.8 2.3-.2-.2z"/>
<path d="M183.8 252.4l-2 2.1 .2 .2zM183.8 252.4l.2 .3-2 2z"/>
<path d="M184.4 244.4l-2 2.1 .2 .2zM184.4 244.4l.2 .3-2 2z"/>
<path d="M184.4 252.4l-1.8 2.3 2-2zM184.4 252.4l-1.8 2.3-.2-.2z"/>
<path d="M184.4 252.4l-1.8 2.3 2-2zM184.4 252.4l-1.8 2.3-.2-.2z"/>
<path d="M185.3 244.4l-1.8 2.3 2-2zM185.3 244.4l-1.8 2.3-.2-.2z"/>
<path d="M185.3 244.4l-1.8 2.3 2-2zM185.3 244.4l-1.8 2.3-.2-.2z"/>
<path d="M215.3 244.4l-2 2.1 .2 .2zM215.3 244.4l.2 .3-2 2z"/>
<path d="M215.3 244.4l-2 2.1 .2 .2zM215.3 244.4l.2 .3-2 2z"/>
<path d="M216 244.4l-1.8 2.3 2-2zM216 244.4l-1.8 2.3-.2-.2z"/>
<path d="M216 244.4l-1.8 2.3 2-2zM216 244.4l-1.8 2.3-.2-.2z"/>
<path d="M264.4 246.5l.2 .2 1.8-2.3zM266.4 244.4l.2 .3-2 2z"/>
<path d="M264.4 246.5l.2 .2 1.8-2.3zM266.4 244.4l.2 .3-2 2z"/>
<path d="M267.3 252.4l-2 2.1 .2 .2zM267.3 252.4l.2 .3-2 2z"/>
<path d="M267.3 252.4l-2 2.1 .2 .2zM267.3 252.4l.2 .3-2 2z"/>
<path d="M267.3 244.4l-1.8 2.3 2-2zM267.3 244.4l-1.8 2.3-.2-.2z"/>
<path d="M267.9 252.4l-1.8 2.3 2-2zM267.9 252.4l-1.8 2.3-.2-.2z"/>
<path d="M183.8 260.4l-1.8 2.3 2-2zM183.8 260.4l-1.8 2.3-.2-.2z"/>
<path d="M267.9 260.4l-2 2.1 .2 .2zM267.9 260.4l.2 .3-2 2z"/>
</g>
<text font-size="7.5" x="23.9" y="268.4">Proposed First Floor Addition</text>
<g font-size="4.5">
<text x="23.8" y="18.5">Legend</text>
<text x="201.2" y="128.3">Bed 1</text>
<text x="241.6" y="151.2">Bed 2</text>
<text x="189.5" y="158.8">SHR</text>
<text x="140.3" y="183.2">A</text>
<text x="227.3" y="185.5">Sitting</text>
<text x="332.3" y="183.2">A</text>
<text x="193.2" y="186.6">Bed 3</text>
<text x="28.2" y="283.6">MR M &amp; MRS S STARR &amp; MR N &amp; MRS K JARVIS</text>
<text x="143.3" y="283.6">21 MERRIC COURT, OAKHURST NSW 2761</text>
<text x="293.2" y="283.9">1:100</text>
<text x="322.3" y="283.9">4 OF 8</text>
<text x="354.2" y="283.8">7839/</text>
<text x="377.4" y="283.8">G</text>
</g>
<g font-size="2.6">
<text x="203.4" y="17.4">4790</text>
<text x="245.5" y="17.5">3615</text>
<text x="397" y="20.7">T.N.</text>
<text x="32.5" y="25.7">DP</text>
<text x="45.7" y="26">Downpipe &amp; Spreader</text>
<text x="171.7" y="28.5">Cladding</text>
<text x="174.9" y="25.6">55</text>
<text x="197" y="25.3">4680 O/A Frame</text>
<text x="231.5" y="28.8">Cladding</text>
<text x="234.7" y="25.9">55</text>
<text x="400.7" y="29.5">M.N.</text>
<text x="33.3" y="32.3">MH</text>
<text x="45.7" y="32">Manhole</text>
<text x="179.2" y="33.4">90</text>
<text x="203.4" y="33.5">4500</text>
<text x="231.1" y="33.5">90</text>
<text x="244.9" y="33.4">3615</text>
<text x="270.9" y="33.8">55</text>
<text x="29.6" y="37.1">RV</text>
<text x="45.7" y="38.4">Roof Ventilator</text>
<text x="179.2" y="41.4">90</text>
<text x="190.1" y="41.5">1910</text>
<text x="201.1" y="38.1">90</text>
<text x="205.6" y="41.5">1000</text>
<text x="213" y="38">70</text>
<text x="218.4" y="41.5">1430</text>
<text x="231.2" y="41.5">90</text>
<text x="244.5" y="41.5">3525</text>
<text x="261.4" y="41.5">90</text>
<text x="267.6" y="36.7">Cladding</text>
<text x="34.8" y="45.5">s</text>
<text x="45.8" y="45.9">Smoke Detector</text>
<text x="201.1" y="47.1">90</text>
<text x="213.3" y="50.5">2500</text>
<text x="231.2" y="50.5">90</text>
<text x="184.7" y="95.4">DP &amp;</text>
<text x="184.8" y="98.3">Spreader</text>
<text x="65.8" y="103.9" transform="rotate(-90 65.8 103.9)">55</text>
<text x="68.7" y="107.2" transform="rotate(-90 68.7 107.2)">Cladding</text>
<text x="73.4" y="107.6" transform="rotate(-90 73.4 107.6)">90</text>
<text x="359.4" y="107" transform="rotate(-90 359.4 107)">200</text>
<text x="308" y="109.7">Line of Existing</text>
<text x="308.1" y="112.6">Ground Floor below</text>
<text x="308.1" y="115.6">shown dashed</text>
<text x="259.9" y="121.3">DP &amp;</text>
<text x="260" y="124.2">Spreader</text>
<text x="345.4" y="121.2">W5</text>
<text x="359.3" y="124.7" transform="rotate(-90 359.3 124.7)">2170</text>
<text x="363.2" y="122.9" transform="rotate(-90 363.2 122.9)">SO</text>
<text x="399.4" y="124.3" transform="rotate(-90 399.4 124.3)">2600</text>
<text x="73.4" y="130.7" transform="rotate(-90 73.4 130.7)">3600</text>
<text x="152.9" y="131.5">Relocted G/Fl Robe</text>
<text x="353.8" y="128.2" transform="rotate(-90 353.8 128.2)">SS 1221 CB</text>
<text x="391.5" y="129.1" transform="rotate(-90 391.5 129.1)">55</text>
<text x="158.6" y="134.4">Location to be</text>
<text x="164.2" y="137.3">confirmed</text>
<text x="394.4" y="132.3" transform="rotate(-90 394.4 132.3)">Cladding</text>
<text x="73.4" y="143.8" transform="rotate(-90 73.4 143.8)">90</text>
<text x="359.4" y="139.9" transform="rotate(-90 359.4 139.9)">600</text>
<text x="375.4" y="143.9" transform="rotate(-90 375.4 143.9)">90</text>
<text x="383.4" y="140.1" transform="rotate(-90 383.4 140.1)">90</text>
<text x="206.8" y="145.1">820</text>
<text x="219.4" y="149.6">Linen</text>
<text x="345.4" y="148.6">W1</text>
<text x="363.2" y="149.9" transform="rotate(-90 363.2 149.9)">SO</text>
<text x="353.8" y="155.5" transform="rotate(-90 353.8 155.5)">SS 1215 CB</text>
<text x="359.3" y="151.9" transform="rotate(-90 359.3 151.9)">1570</text>
<text x="375.4" y="151.7" transform="rotate(-90 375.4 151.7)">600</text>
<text x="383.4" y="153.7" transform="rotate(-90 383.4 153.7)">3000</text>
<text x="73.4" y="160.2" transform="rotate(-90 73.4 160.2)">2110</text>
<text x="211.5" y="160.4">s</text>
<text x="214.7" y="160.3">2/620 Doors</text>
<text x="375.3" y="156.9" transform="rotate(-90 375.3 156.9)">70</text>
<text x="57.2" y="162.6" transform="rotate(-90 57.2 162.6)">9765 O/A</text>
<text x="65.2" y="166.4" transform="rotate(-90 65.2 166.4)">9655 O/A Frame</text>
<text x="96.8" y="167.5" transform="rotate(-90 96.8 167.5)">Obscure</text>
<text x="105.3" y="165.3" transform="rotate(-90 105.3 165.3)">670</text>
<text x="109.2" y="164.4" transform="rotate(-90 109.2 164.4)">SO</text>
<text x="119.5" y="163.6">W4</text>
<text x="197.4" y="165.1">720</text>
<text x="205.5" y="166">RV</text>
<text x="231.1" y="162.7">820</text>
<text x="73.4" y="172.9" transform="rotate(-90 73.4 172.9)">90</text>
<text x="93.9" y="168.3" transform="rotate(-90 93.9 168.3)">SS 0906</text>
<text x="99.7" y="168.7" transform="rotate(-90 99.7 168.7)">toughened</text>
<text x="105.4" y="173.2" transform="rotate(-90 105.4 173.2)">120</text>
<text x="206.8" y="170">820</text>
<text x="231.9" y="171.8">MH</text>
<text x="249.1" y="173.2">Dn</text>
<text x="383.3" y="170.4" transform="rotate(-90 383.3 170.4)">70</text>
<text x="399.3" y="173" transform="rotate(-90 399.3 173)">7165</text>
<text x="391.2" y="179.4" transform="rotate(-90 391.2 179.4)">7055 O/A Frame</text>
<text x="345.4" y="183.9">W2</text>
<text x="363.2" y="184.9" transform="rotate(-90 363.2 184.9)">SO</text>
<text x="375.4" y="181.5" transform="rotate(-90 375.4 181.5)">5030</text>
<text x="73.4" y="189.4" transform="rotate(-90 73.4 189.4)">3585</text>
<text x="100.1" y="191.2" transform="rotate(-90 100.1 191.2)">SS 0615</text>
<text x="102.4" y="186.7" transform="rotate(-90 102.4 186.7)">=</text>
<text x="105.3" y="189.4" transform="rotate(-90 105.3 189.4)">1570</text>
<text x="109.2" y="187.4" transform="rotate(-90 109.2 187.4)">SO</text>
<text x="119.5" y="186.5">W3</text>
<text x="353.8" y="190.9" transform="rotate(-90 353.8 190.9)">SS 1215 CB</text>
<text x="359.3" y="186.9" transform="rotate(-90 359.3 186.9)">1570</text>
<text x="383.4" y="188.3" transform="rotate(-90 383.4 188.3)">3805</text>
<text x="0" y="194.3">ector - Existing</text>
<text x="162.7" y="196.2">DP &amp;</text>
<text x="162.8" y="199.1">Spreader</text>
<text x="220.6" y="198.7">Bulkhead shown shaded</text>
<text x="359.4" y="201.6" transform="rotate(-90 359.4 201.6)">1385</text>
<text x="375.2" y="199.4" transform="rotate(-90 375.2 199.4)">85</text>
<text x="378.1" y="202" transform="rotate(-90 378.1 202)">Packing</text>
<text x="73.3" y="208.2" transform="rotate(-90 73.3 208.2)">90</text>
<text x="375" y="208.8" transform="rotate(-90 375 208.8)">90</text>
<text x="383" y="208.8" transform="rotate(-90 383 208.8)">90</text>
<text x="65.5" y="212.5" transform="rotate(-90 65.5 212.5)">55</text>
<text x="68.4" y="215.7" transform="rotate(-90 68.4 215.7)">Cladding</text>
<text x="238.1" y="211.4">Packout</text>
<text x="238.2" y="214.3">Wall</text>
<text x="278.6" y="211.7">DP &amp;</text>
<text x="278.7" y="214.6">Spreader</text>
<text x="391.2" y="212.7" transform="rotate(-90 391.2 212.7)">55</text>
<text x="394.1" y="215.9" transform="rotate(-90 394.1 215.9)">Cladding</text>
<text x="255.4" y="233.4">1260</text>
<text x="216.6" y="236.4">70</text>
<text x="230.6" y="236.4">3785</text>
<text x="255.8" y="236.3">S/Well</text>
<text x="268" y="236.5">90</text>
<text x="179.2" y="244.5">90</text>
<text x="195.9" y="244.5">3000</text>
<text x="216.6" y="244.4">70</text>
<text x="236.9" y="244.5">5045</text>
<text x="268" y="244.5">90</text>
<text x="172.4" y="255.2">Cladding</text>
<text x="175.6" y="252.3">55</text>
<text x="215.1" y="252.3">8295 O/A Frame</text>
<text x="268.3" y="255.5">Cladding</text>
<text x="271.6" y="252.6">55</text>
<text x="218.9" y="260.3">8405 O/A</text>
<text x="19.6" y="283.8">FOR:</text>
<text x="137.2" y="283.6">AT:</text>
<text x="282.9" y="283.9">SCALE:</text>
<text x="311.5" y="283.9">SHEET:</text>
<text x="340.7" y="283.9">JOB NO:</text>
<text x="367.1" y="283.8">17</text>
</g>
<g font-size="2.2">
<text x="249.7" y="168.4">1615</text>
<text x="256.7" y="168.4">14</text>
<text x="261.9" y="170.2">13</text>
<text x="261.9" y="175.8">12</text>
<text x="261.9" y="178.2">11</text>
<text x="261.9" y="180.6">10</text>
<text x="263.4" y="183">9</text>
<text x="263.5" y="185.4">8</text>
<text x="263.4" y="190.2">6</text>
<text x="263.4" y="187.8">7</text>
<text x="263.4" y="192.6">5</text>
<text x="263.5" y="197">4</text>
<text x="255.6" y="202.3">2</text>
<text x="261" y="202.3">3</text>
</g>
</svg>
